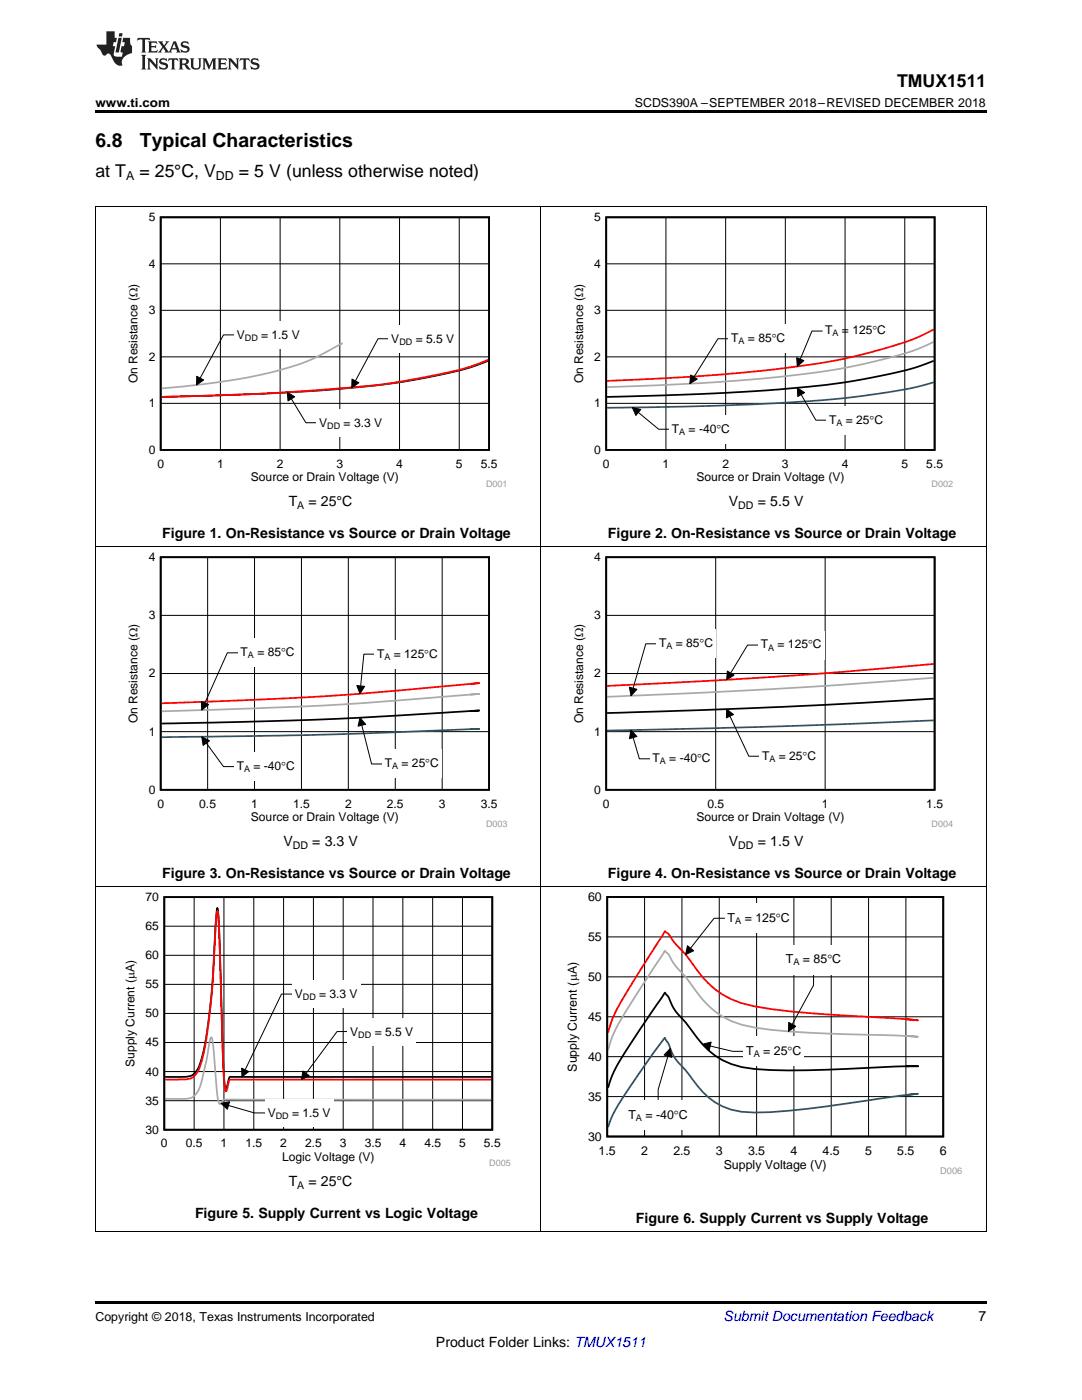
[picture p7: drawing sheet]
<svg xmlns="http://www.w3.org/2000/svg" width="216mm" height="279mm" viewBox="0 0 216 279" stroke-linecap="round" stroke-linejoin="round" font-family="sans-serif">
<path d="M19 259.7h177.8v.5h-177.8z" fill="#000"/>
<path d="M19.1 176.9v68.9M107.9 176.9v68.9M196.8 176.9v68.9M19 245.7h177.8" fill="none" stroke="#000" stroke-width=".2"/>
<path d="M112.7 178h79.3v56.4h-79.3z" fill-rule="evenodd" fill="#fff"/>
<path d="M121.2 179h67v47.8h-67zM180.8 212.8h2.4h-2.4a459.2 459.2 0 0 1-27.1 .7 20.3 20.3 0 0 1-9.6-1.9 19.8 19.8 0 0 1-6.6-6.6l-.7-1a12.7 12.7 0 0 1-3.5-5.2l-.6-.7-4.2 6.1a63.4 63.4 0 0 0-6.5 10.9l-.7 2" fill="none" stroke="#000" stroke-width=".36"/>
<g fill="none" stroke="#000" stroke-width=".2">
<path d="M128.6 179v47.8M136.1 179v47.8M143.5 179v47.8M151 179v47.8M158.4 179v47.8M165.9 179v47.8M173.3 179v47.8M180.8 179v47.8M121.2 195h67M121.2 187h67M137.2 188.7l1.2 1-1.6 .8zM144.7 183.3h-2.2l-4.7 5.9"/>
<path d="M121.2 218.8h67M121.2 210.9h67M121.2 202.9h67"/>
</g>
<path d="M180.8 203.4l2.4 .2-2.4-.2a480.2 480.2 0 0 1-27.1-2 22.1 22.1 0 0 1-9.6-2.9 23.2 23.2 0 0 1-6.6-7l-.7-1a22.9 22.9 0 0 1-3.5-4.2l-.6-.4-4.2 6.5a67.5 67.5 0 0 0-6.5 11.6l-.7 2.1" fill="none" stroke="#f00" stroke-width=".36"/>
<path d="M180.8 206.7l2.4 .2-2.4-.2a458.1 458.1 0 0 1-27.1-1.2 21.7 21.7 0 0 1-9.6-2.6 22.3 22.3 0 0 1-6.6-7l-.7-.9a15.9 15.9 0 0 1-3.5-4.7l-.6-.6-4.2 6.4a84.8 84.8 0 0 0-6.3 10.7l-.9 2.8" fill="none" stroke="#aaa" stroke-width=".36"/>
<path d="M180.8 218.5l2.4-.2a274.6 274.6 0 0 0-18.1 2.5 116.5 116.5 0 0 1-14.5 1.2 13.5 13.5 0 0 1-12.3-6.4l-1.5-2a11.6 11.6 0 0 1-3.5-5.5l-.6-1a163.5 163.5 0 0 0-10.2 14.9l-1.2 2.9" fill="none" stroke="#295c75" stroke-width=".36"/>
<path d="M137.2 188.7l1.2 1-1.6 .8z" fill="#000"/>
<path d="M144.7 180.3h13.4v5.9h-13.4z" fill-rule="evenodd" fill="#fff"/>
<path d="M140.2 208.4l1.7-.4-.4 1.5z" fill="#000"/>
<path d="M140.2 208.4l1.7-.4-.4 1.5zM141.7 208.8l4.5 1h2.2" fill="none" stroke="#000" stroke-width=".2"/>
<path d="M148.4 206.9h12.1v5.9h-12.1z" fill-rule="evenodd" fill="#fff"/>
<path d="M157.4 204l1.4 .8-1.5 1z" fill="#000"/>
<path d="M162.3 194.4v2.2l-4.2 7.8M157.4 204l1.4 .8-1.5 1z" fill="none" stroke="#000" stroke-width=".2"/>
<path d="M156.3 188.6h12.1v5.8h-12.1z" fill-rule="evenodd" fill="#fff"/>
<path d="M133.7 209.2l.4 1.8-1.6-.5z" fill="#000"/>
<path d="M133.3 210.8l-2 6.6v2.2M133.7 209.2l.4 1.8-1.6-.5z" fill="none" stroke="#000" stroke-width=".2"/>
<g fill="#fff">
<path d="M124.9 219.6h12.9v5.9h-12.9z" fill-rule="evenodd"/>
<path d="M24.5 177.6h78v55.8h-78z" fill-rule="evenodd"/>
</g>
<path d="M32.8 179h65.4v46.5h-65.4zM33 214.9h4a2.69 2.69 0 0 0 2.7-2 43.5 43.5 0 0 0 2.1-11.1 197.1 197.1 0 0 0 1.2-17.2l.4-3.4a155.9 155.9 0 0 1 .7 16l.5 15.4a15.3 15.3 0 0 0 .4 4.7l.3-.4 .6-2h52.2" fill="none" stroke="#000" stroke-width=".35"/>
<g fill="none" stroke="#000" stroke-width=".2">
<path d="M38.7 179v46.5M44.7 179v46.5M50.6 179v46.5M56.6 179v46.5M62.5 179v46.5M68.5 179v46.5M74.4 179v46.5M80.4 179v46.5M86.3 179v46.5M92.3 179v46.5M32.8 196.5h65.4M32.8 190.7h65.4"/>
<path d="M32.8 184.8h65.4M58.3 198.4h-2.1l-7.3 15.1M32.8 219.7h65.4M32.8 213.9h65.4M32.8 208.1h65.4M32.8 202.3h65.4M48.2 213.2l1.4 .7-1.3 1z"/>
</g>
<path d="M98.1 215.5h-52.2l-.6 2-.3 .3a15.2 15.2 0 0 1-.4-4.6l-.7-23.6a42.9 42.9 0 0 0-.5-7.8l-.4 3.4a163.2 163.2 0 0 1-2.2 24.5l-.4 1.5a5.8 5.8 0 0 1-2 3.9l-1.2 .3-4.2 .1" fill="none" stroke="#f00" stroke-width=".35"/>
<path d="M33 219.3h4.1a2.77 2.77 0 0 0 2.7-2.2 78.3 78.3 0 0 0 2.1-9.7l.3-.4a57.6 57.6 0 0 1 .9 9.1l.3 2.5a1.71 1.71 0 0 0 .6 1.7l.7-.9 53.4 .1" fill="none" stroke="#aaa" stroke-width=".35"/>
<path d="M48.2 213.2l1.4 .7-1.3 1z" fill="#000"/>
<path d="M58.3 195.7h13.6v5.4h-13.6z" fill-rule="evenodd" fill="#fff"/>
<path d="M60.4 213.7l1.3 1-1.5 .8z" fill="#000"/>
<path d="M60.4 213.7l1.3 1-1.5 .8zM69.4 205.9h-2.1l-6.2 8.3" fill="none" stroke="#000" stroke-width=".2"/>
<path d="M69.4 203.1h13.6v5.5h-13.6z" fill-rule="evenodd" fill="#fff"/>
<path d="M44.1 220.2l1.7-.3-.4 1.5z" fill="#000"/>
<path d="M44.1 220.2l1.7-.3-.4 1.5zM45.6 220.6l5.2 1.5h2.1" fill="none" stroke="#000" stroke-width=".2"/>
<path d="M52.9 219.4h13.6v5.4h-13.6z" fill-rule="evenodd" fill="#fff"/>
<path d="M19.1 109v67.9M107.9 109v67.9M196.8 109v67.9M19 176.9h177.8" fill="none" stroke="#000" stroke-width=".2"/>
<path d="M25.1 109.7h76.8v55.9h-76.8z" fill-rule="evenodd" fill="#fff"/>
<path d="M32.1 111.2h65.5v46.4h-65.5zM93.8 141.9l1.8-.1-1.8 .1a1037.7 1037.7 0 0 1-61.6 2.5" fill="none" stroke="#000" stroke-width=".35"/>
<path d="M41.4 111.2v46.4M50.8 111.2v46.4M60.2 111.2v46.4M69.5 111.2v46.4M78.9 111.2v46.4M88.2 111.2v46.4M32.1 134.4h65.5M32.1 122.8h65.5M32.1 146h65.5M71.8 143.2l1.2 1.4-1.5 .3zM72.2 144.7l1.9 7.8h2.2" fill="none" stroke="#000" stroke-width=".2"/>
<path d="M93.8 136.5l1.8-.2-.8 .1a771.4 771.4 0 0 1-62.6 4" fill="none" stroke="#f00" stroke-width=".35"/>
<path d="M93.8 138.6l1.8-.1h-.8a834.7 834.7 0 0 1-62.6 3.5" fill="none" stroke="#aaa" stroke-width=".35"/>
<path d="M93.8 145.5h1.8l-34 1.2-29.4 .4" fill="none" stroke="#295c75" stroke-width=".35"/>
<path d="M71.8 143.2l1.2 1.4-1.5 .3z" fill="#000"/>
<path d="M76.3 149.6h11.8v5.7h-11.8z" fill-rule="evenodd" fill="#fff"/>
<path d="M71.2 136.8l1.6 .2-1 1.5z" fill="#000"/>
<path d="M71.2 136.8l1.6 .2-1 1.5zM74.7 130.5h-2.1l-.6 6.4" fill="none" stroke="#000" stroke-width=".2"/>
<path d="M74.7 127.7h13.2v5.7h-13.2z" fill-rule="evenodd" fill="#fff"/>
<path d="M40.2 140l1.4 .6-1.3 1.1z" fill="#000"/>
<path d="M40.2 140l1.4 .6-1.3 1.1zM47.5 130.3h-2.1l-4.5 10" fill="none" stroke="#000" stroke-width=".2"/>
<path d="M47.5 127.4h11.8v5.7h-11.8z" fill-rule="evenodd" fill="#fff"/>
<path d="M40.3 147l1.5 .8-1.3 1z" fill="#000"/>
<path d="M40.3 147l1.5 .8-1.3 1zM41.2 148.3l3.4 4.7h2.1" fill="none" stroke="#000" stroke-width=".2"/>
<g fill="#fff">
<path d="M46.7 150.1h12.7v5.7h-12.7z" fill-rule="evenodd"/>
<path d="M114 109.7h76.8v55.9h-76.8z" fill-rule="evenodd"/>
</g>
<path d="M121 111.2h65.5v46.4h-65.5zM186.3 139.4l-30.4 1.7-34.8 1.2" fill="none" stroke="#000" stroke-width=".35"/>
<path d="M142.8 111.2v46.4M164.6 111.2v46.4M121 134.4h65.5M121 122.8h65.5M121 146h65.5M125.9 145.7l1.2 1.3-1.5 .4zM126.3 147.2l1.3 4.2h2.1" fill="none" stroke="#000" stroke-width=".2"/>
<path d="M186.3 132.5l-1.1 .1a1233.2 1233.2 0 0 1-64.1 4.3" fill="none" stroke="#f00" stroke-width=".35"/>
<path d="M186.3 135.3l-2.8 .2a1419.1 1419.1 0 0 1-62.4 3.6" fill="none" stroke="#aaa" stroke-width=".35"/>
<path d="M186.3 143.8l-34.8 1.3-30.4 .7" fill="none" stroke="#295c75" stroke-width=".35"/>
<path d="M125.9 145.7l1.2 1.3-1.5 .4z" fill="#000"/>
<path d="M129.7 148.6h12.6v5.7h-12.6z" fill-rule="evenodd" fill="#fff"/>
<path d="M145 141.5l1.4 1.1-1.5 .7z" fill="#000"/>
<path d="M145 141.5l1.4 1.1-1.5 .7zM145.7 142.9l3.7 8h2.1" fill="none" stroke="#000" stroke-width=".2"/>
<path d="M151.5 148.1h11.9v5.7h-11.9z" fill-rule="evenodd" fill="#fff"/>
<path d="M145.1 133.9l1.4 .8-1.5 1z" fill="#000"/>
<path d="M145.1 133.9l1.4 .8-1.5 1zM151.3 128.7h-2.1l-3.4 5.6" fill="none" stroke="#000" stroke-width=".2"/>
<path d="M151.3 125.9h13.2v5.7h-13.2z" fill-rule="evenodd" fill="#fff"/>
<path d="M125.6 137.1l1.5 .5-1.2 1.3z" fill="#000"/>
<path d="M125.6 137.1l1.5 .5-1.2 1.3zM131 128.5h-2.1l-2.6 8.9" fill="none" stroke="#000" stroke-width=".2"/>
<path d="M131 125.6h11.8v5.7h-11.8z" fill-rule="evenodd" fill="#fff"/>
<path d="M19.1 41.2v67.9M107.9 41.2v67.9M196.8 41.2v67.9M19 109h177.8" fill="none" stroke="#000" stroke-width=".2"/>
<path d="M25.1 41.9h76.8v55.8h-76.8z" fill-rule="evenodd" fill="#fff"/>
<path d="M32.1 43.4h65.5v46.4h-65.5zM97.4 72a54.8 54.8 0 0 1-12.6 3.4 231.8 231.8 0 0 1-30.1 3.1l-22.5 .7" fill="none" stroke="#000" stroke-width=".35"/>
<path d="M32.1 52.7h65.5M44 43.4v46.4M55.9 43.4v46.4M67.8 43.4v46.4M79.7 43.4v46.4M91.6 43.4v46.4M32.1 71.2h65.5M32.1 61.9h65.5M70.2 75.7l1.4 .7-1.4 1zM77.5 67.6h-2.1l-4.5 8.4M32.1 80.5h65.5" fill="none" stroke="#000" stroke-width=".2"/>
<path d="M97.4 71.8l-1.5 .6a86.8 86.8 0 0 1-16.2 3.8 334.8 334.8 0 0 1-32.3 2.6l-15.2 .4" fill="none" stroke="#f00" stroke-width=".35"/>
<path d="M67.8 68.8l.4-.3a50.4 50.4 0 0 1-18.9 6.8l-8.9 1.4-8.2 .8" fill="none" stroke="#aaa" stroke-width=".35"/>
<path d="M70.2 75.7l1.4 .7-1.4 1z" fill="#000"/>
<path d="M77.5 64.9h13.7v5.4h-13.7z" fill-rule="evenodd" fill="#fff"/>
<path d="M57.3 78.3l1.5 .9-1.3 .8z" fill="#000"/>
<path d="M57.3 78.3l1.5 .9-1.3 .8zM58.1 79.6l2.9 4.8h2.2" fill="none" stroke="#000" stroke-width=".2"/>
<path d="M63.2 81.6h13.6v5.5h-13.6z" fill-rule="evenodd" fill="#fff"/>
<path d="M39.3 75.1l1.3 .7-1.4 1z" fill="#000"/>
<path d="M39.3 75.1l1.3 .7-1.4 1zM46.7 66.8h-2.1l-4.7 8.7" fill="none" stroke="#000" stroke-width=".2"/>
<g fill="#fff">
<path d="M46.7 64.1h13.7v5.5h-13.7z" fill-rule="evenodd"/>
<path d="M114 41.9h76.8v55.8h-76.8z" fill-rule="evenodd"/>
</g>
<path d="M121 43.4h65.5v46.4h-65.5zM186.3 72a54.8 54.8 0 0 1-12.6 3.4 231.8 231.8 0 0 1-30.1 3.1l-22.5 .7" fill="none" stroke="#000" stroke-width=".35"/>
<path d="M121 52.7h65.5M132.9 43.4v46.4M144.8 43.4v46.4M156.7 43.4v46.4M168.6 43.4v46.4M180.5 43.4v46.4M121 71.2h65.5M121 61.9h65.5M121 80.5h65.5M126.2 81.3l1.7 .4-1 1.2zM127.4 82.3l4 3.4h2.2" fill="none" stroke="#000" stroke-width=".2"/>
<path d="M186.3 65.8l-1 .5a68.1 68.1 0 0 1-15.5 5 228.8 228.8 0 0 1-32.2 3.9l-16.5 .8" fill="none" stroke="#f00" stroke-width=".35"/>
<path d="M186.3 68.2l-1 .5a68.9 68.9 0 0 1-15.5 4.5 272 272 0 0 1-36.9 3.6l-11.8 .5" fill="none" stroke="#aaa" stroke-width=".35"/>
<path d="M186.3 76.3a123.3 123.3 0 0 1-24.8 3.8l-19.1 .9-21.3 .4" fill="none" stroke="#295c75" stroke-width=".35"/>
<path d="M126.2 81.3l1.7 .4-1 1.2z" fill="#000"/>
<path d="M133.6 82.8h12.6v5.7h-12.6z" fill-rule="evenodd" fill="#fff"/>
<path d="M159.1 77.4l1.4 1-1.3 .7z" fill="#000"/>
<path d="M159.1 77.4l1.4 1-1.3 .7zM159.9 78.7l2.9 5.2h2.1" fill="none" stroke="#000" stroke-width=".2"/>
<path d="M164.9 81h11.9v5.7h-11.9z" fill-rule="evenodd" fill="#fff"/>
<path d="M137.8 74.8l1.3 .9-1.5 .9z" fill="#000"/>
<path d="M137.8 74.8l1.3 .9-1.5 .9zM145.4 67.6h-2.1l-4.8 7.6" fill="none" stroke="#000" stroke-width=".2"/>
<path d="M145.4 64.7h11.8v5.8h-11.8z" fill-rule="evenodd" fill="#fff"/>
<path d="M159 71.4l1.4 .6-1.3 1.1z" fill="#000"/>
<path d="M19 41.2h177.8M159 71.4l1.4 .6-1.3 1.1zM164.1 66.1h-2.1l-2.3 5.6" fill="none" stroke="#000" stroke-width=".2"/>
<path d="M19 22h177.8v.5h-177.8z" fill="#000"/>
<g fill="#231f20">
<path d="M27.5 7.6l-.1 .5 .4-.2h.6v.1v2.1l-.2 .4h1l-.3-.4v-2.1l.1-.1h.5l.5 .2-.2-.5zM29.5 8.3l.2 .3v1.5l-.2 .4h1.8l.2-.6a1.04 1.04 0 0 1-1.3 .2v-.7h.6l.3 .2v-.6l-.3 .2h-.6v-.6l.8-.1 .4 .3-.2-.5zM31.5 8.3l.9 1.1-.9 1.1h.8l-.2-.2 .5-.7 .4 .7-.2 .2h1.5l-.1-.2 .1-.4h.9l.1 .4-.2 .2h1l-.3-.3-.7-1.9h-.5l-.9 2-.8-1 .9-1h-.8l.1 .3-.3 .5-.4-.6 .2-.2zM34.7 8.6l.4 1h-.7zM36.3 8.4a.63 .63 0 0 0-.2 .7 .63 .63 0 0 0 .6 .4l.6 .2 .1 .2a.75 .75 0 0 1-.7 .4 .75 .75 0 0 1-.6-.5l.1 .7 .1-.1a1.11 1.11 0 0 0 1.5-.6 1.13 1.13 0 0 0-1.2-.8l-.1-.4a1.04 1.04 0 0 1 1.2 .2l-.2-.5-.1 .1-.5-.2zM28.2 10.9l.2 .4v2.2l-.2 .4h1l-.3-.4v-2.2l.3-.4zM29.3 11.6l.3 .4v1.5l-.3 .4h.8l-.2-.4v-1.3l1.5 1.7v-1.9l.2-.4h-.7l.2 .4v.9l-1.1-1.3zM32 11.8a.62 .62 0 0 0-.2 .7 .62 .62 0 0 0 .6 .4l.6 .1 .1 .3a.76 .76 0 0 1-.7 .3 .76 .76 0 0 1-.6-.4l.1 .7 .1-.1a1.11 1.11 0 0 0 1.5-.6 1.13 1.13 0 0 0-1.2-.8l-.1-.4a1.04 1.04 0 0 1 1.2 .2l-.2-.6-.1 .1-.5-.1zM33.7 11.6l-.2 .6a.61 .61 0 0 1 .8-.3v1.6l-.2 .4h.9l-.2-.4v-1.6a.63 .63 0 0 1 .8 .3l-.2-.6zM35.6 11.6l.3 .4v1.5l-.3 .4h1l-.2-.2v-.8l.5 .2a.76 .76 0 0 0 1.2 .7l-1-1a.58 .58 0 0 0 .6-.5 .58 .58 0 0 0-.5-.6zM36.4 11.9h.1a.45 .45 0 0 1 .5 .1 .45 .45 0 0 1 .1 .5l-.7 .2zM37.9 11.6l.2 .2a2.17 2.17 0 0 0 .3 1.9 .99 .99 0 0 0 1.6-.6v-1.1l.2-.4h-.7l.2 .2a1.92 1.92 0 0 1-.2 1.8 .6 .6 0 0 1-.9-.5v-1.1l.2-.4zM40.4 11.6l.2 .4v1.5l-.2 .4h.7l-.2-.4v-1.4l.8 1.8 .8-1.8v1.4l-.2 .4h.9l-.2-.4v-1.5l.2-.4h-.8l-.6 1.5-.6-1.5zM43.4 11.6l.2 .4v1.5l-.2 .4h1.8l.2-.6a1.04 1.04 0 0 1-1.3 .1v-.6h.5l.4 .2v-.6l-.4 .2h-.5v-.7h.8l.3 .3-.1-.6zM45.5 11.6l.2 .4v1.5l-.2 .4h.7l-.2-.4v-1.3l1.5 1.7v-1.9l.2-.4h-.7l.2 .4v.9l-1.1-1.3zM47.9 11.6l-.1 .6a.61 .61 0 0 1 .8-.3v1.6l-.3 .4h1l-.3-.4 .1-1.6a.63 .63 0 0 1 .7 .3l-.1-.6zM50.2 11.8a.62 .62 0 0 0-.2 .7 .62 .62 0 0 0 .6 .4l.6 .1 .2 .3a.76 .76 0 0 1-.8 .3 .76 .76 0 0 1-.6-.4l.1 .7 .2-.1a1.11 1.11 0 0 0 1.5-.6 1.13 1.13 0 0 0-1.3-.8l-.1-.4a1.04 1.04 0 0 1 1.2 .2l-.1-.6-.2 .1-.5-.1z"/>
<path d="M21.2 6.3v2.6h-1.9l.1 .4 .7 .9a.91 .91 0 0 0 1 .8 .56 .56 0 0 1 .5-.3 .56 .56 0 0 1 .5 .3l.4 .8a1.53 1.53 0 0 0 1.9 1.2 1.54 1.54 0 0 1 1-2.1l.9-.3v-1.4a1.52 1.52 0 0 1-.3-1.6h-1.4l-.2 .8h.5l-.2 .8h-.4l-.2 1v.2l.4 .1-.2 .8a1.93 1.93 0 0 1-1.6-.3l.3-1.8h-.5l.2-.8h.4l.2-.8h-.4v-1.3zM23.6 7.6l-.6 2.9h.7l.6-2.9zM23.8 6.6l-.1 .7h.6l.2-.7z"/>
</g>
<g font-size="3.9">
<text x="19" y="29.3">6.8</text>
<text x="27.9" y="29.3">Typical Characteristics</text>
</g>
<g font-size="3.5">
<text x="179" y="17.3">TMUX1511</text>
<text x="19" y="35.2">at T</text>
<text x="27.8" y="35.2">= 25°C, V</text>
<text x="47.7" y="35.2">= 5 V (unless otherwise noted)</text>
</g>
<g font-size="2.8">
<text x="57.6" y="101">T</text>
<text x="61.6" y="101">= 25°C</text>
<text x="145.5" y="101">V</text>
<text x="151.2" y="101">= 5.5 V</text>
<text x="32.4" y="107.3">Figure 1. On-Resistance vs Source or Drain Voltage</text>
<text x="121.3" y="107.3">Figure 2. On-Resistance vs Source or Drain Voltage</text>
<text x="56.6" y="168.8">V</text>
<text x="62.3" y="168.8">= 3.3 V</text>
<text x="145.5" y="168.8">V</text>
<text x="151.2" y="168.8">= 1.5 V</text>
<text x="32.4" y="175.2">Figure 3. On-Resistance vs Source or Drain Voltage</text>
<text x="121.3" y="175.2">Figure 4. On-Resistance vs Source or Drain Voltage</text>
<text x="57.6" y="236.6">T</text>
<text x="61.6" y="236.6">= 25°C</text>
<text x="38.9" y="243">Figure 5. Supply Current vs Logic Voltage</text>
<text x="126.9" y="244">Figure 6. Supply Current vs Supply Voltage</text>
<text x="195.3" y="263.6">7</text>
<text x="87" y="268.9">Product Folder Links: TMUX1511</text>
</g>
<text font-size="2.8" fill="#0000c8" x="144.4" y="263.6">Submit Documentation Feedback</text>
<g font-size="2.5">
<text x="19" y="21.4">www.ti.com</text>
<text x="126.7" y="21.4">SCDS390A –SEPTEMBER 2018–REVISED DECEMBER 2018</text>
<text x="25.2" y="35.9">A</text>
<text x="43.1" y="35.9">DD</text>
<text x="117.3" y="179.8">60</text>
<text x="145.2" y="184">T</text>
<text x="148.6" y="184">= 125qC</text>
<text x="117.3" y="187.8">55</text>
<text x="117.3" y="195.8">50</text>
<text x="156.8" y="192.2">T</text>
<text x="160.2" y="192.2">= 85q</text>
<text x="166.1" y="192.2">C</text>
<text x="117.3" y="203.7">45</text>
<text x="115.1" y="213.9" transform="rotate(-90 115.1 213.9)">Supply Current (PA)</text>
<text x="117.3" y="211.7">40</text>
<text x="148.9" y="210.5">T</text>
<text x="152.3" y="210.5">= 25qC</text>
<text x="117.3" y="219.7">35</text>
<text x="117.3" y="227.6">30</text>
<text x="125.4" y="223.3">T</text>
<text x="128.8" y="223.3">= -40qC</text>
<text x="119.5" y="230.5">1.5</text>
<text x="127.9" y="230.5">2</text>
<text x="134.4" y="230.5">2.5</text>
<text x="142.8" y="230.5">3</text>
<text x="144.4" y="233.3">Supply Voltage (V)</text>
<text x="149.3" y="230.5">3.5</text>
<text x="157.7" y="230.5">4</text>
<text x="164.1" y="230.5">4.5</text>
<text x="172.6" y="230.5">5</text>
<text x="179.1" y="230.5">5.5</text>
<text x="187.5" y="230.5">6</text>
<text x="19" y="263.6">Copyright © 2018, Texas Instruments Incorporated</text>
</g>
<g font-size="2.4">
<text x="29.7" y="44.2">5</text>
<text x="118.6" y="44.2">5</text>
<text x="29.7" y="53.4">4</text>
<text x="118.6" y="53.4">4</text>
<text x="29.7" y="62.7">3</text>
<text x="118.6" y="62.7">3</text>
<text x="47.2" y="67.7">V</text>
<text x="52.1" y="67.7">= 1.5 V</text>
<text x="78.1" y="68.4">V</text>
<text x="83" y="68.4">= 5.5 V</text>
<text x="145.9" y="68.3">T</text>
<text x="149.2" y="68.3">= 85qC</text>
<text x="164.7" y="66.8">T</text>
<text x="168" y="66.8">= 125qC</text>
<text x="27.4" y="76.5" transform="rotate(-90 27.4 76.5)">On Resistance (:)</text>
<text x="29.7" y="72">2</text>
<text x="116.3" y="76.5" transform="rotate(-90 116.3 76.5)">On Resistance (:)</text>
<text x="118.6" y="72">2</text>
<text x="29.7" y="81.3">1</text>
<text x="118.6" y="81.3">1</text>
<text x="63.7" y="85.2">V</text>
<text x="68.6" y="85.2">= 3.3 V</text>
<text x="134.1" y="86.3">T</text>
<text x="137.4" y="86.3">= -40qC</text>
<text x="165.4" y="84.5">T</text>
<text x="168.8" y="84.5">= 25qC</text>
<text x="29.7" y="90.6">0</text>
<text x="31.4" y="93.3">0</text>
<text x="43.3" y="93.3">1</text>
<text x="55.2" y="93.3">2</text>
<text x="67.1" y="93.3">3</text>
<text x="79.1" y="93.3">4</text>
<text x="91" y="93.3">5</text>
<text x="95.9" y="93.3">5.5</text>
<text x="118.6" y="90.6">0</text>
<text x="120.3" y="93.3">0</text>
<text x="132.2" y="93.3">1</text>
<text x="144.1" y="93.3">2</text>
<text x="156" y="93.3">3</text>
<text x="168" y="93.3">4</text>
<text x="179.9" y="93.3">5</text>
<text x="184.8" y="93.3">5.5</text>
<text x="50.1" y="96.1">Source or Drain Voltage (V)</text>
<text x="139" y="96.1">Source or Drain Voltage (V)</text>
<text x="29.7" y="112">4</text>
<text x="118.6" y="112">4</text>
<text x="29.7" y="123.6">3</text>
<text x="118.6" y="123.6">3</text>
<text x="48" y="131">T</text>
<text x="51.3" y="131">= 85qC</text>
<text x="75.3" y="131.2">T</text>
<text x="78.6" y="131.2">= 125qC</text>
<text x="131.5" y="129.2">T</text>
<text x="134.8" y="129.2">= 85qC</text>
<text x="151.8" y="129.4">T</text>
<text x="155.2" y="129.4">= 125qC</text>
<text x="29.7" y="135.2">2</text>
<text x="118.6" y="135.2">2</text>
<text x="27.4" y="144.4" transform="rotate(-90 27.4 144.4)">On Resistance (:)</text>
<text x="29.7" y="146.8">1</text>
<text x="116.3" y="144.4" transform="rotate(-90 116.3 144.4)">On Resistance (:)</text>
<text x="118.6" y="146.8">1</text>
<text x="47.2" y="153.7">T</text>
<text x="50.6" y="153.7">= -40qC</text>
<text x="76.8" y="153.2">T</text>
<text x="80.1" y="153.2">= 25qC</text>
<text x="130.2" y="152.1">T</text>
<text x="133.6" y="152.1">= -40qC</text>
<text x="152.1" y="151.6">T</text>
<text x="155.4" y="151.6">= 25qC</text>
<text x="29.7" y="158.4">0</text>
<text x="31.4" y="161.2">0</text>
<text x="39.8" y="161.2">0.5</text>
<text x="50.1" y="161.2">1</text>
<text x="58.5" y="161.2">1.5</text>
<text x="68.8" y="161.2">2</text>
<text x="77.2" y="161.2">2.5</text>
<text x="87.6" y="161.2">3</text>
<text x="95.9" y="161.2">3.5</text>
<text x="118.6" y="158.4">0</text>
<text x="120.3" y="161.2">0</text>
<text x="141.1" y="161.2">0.5</text>
<text x="164" y="161.2">1</text>
<text x="184.8" y="161.2">1.5</text>
<text x="50.1" y="163.9">Source or Drain Voltage (V)</text>
<text x="139" y="163.9">Source or Drain Voltage (V)</text>
<text x="29.1" y="179.8">70</text>
<text x="29.1" y="185.6">65</text>
<text x="29.1" y="191.4">60</text>
<text x="29.1" y="197.2">55</text>
<text x="29.1" y="203">50</text>
<text x="58.8" y="199.2">V</text>
<text x="63.7" y="199.2">= 3.3 V</text>
<text x="29.1" y="208.8">45</text>
<text x="69.9" y="206.7">V</text>
<text x="74.8" y="206.7">= 5.5 V</text>
<text x="26.8" y="212.9" transform="rotate(-90 26.8 212.9)">Supply Current (PA)</text>
<text x="29.1" y="214.6">40</text>
<text x="29.1" y="220.5">35</text>
<text x="29.1" y="226.3">30</text>
<text x="53.4" y="222.9">V</text>
<text x="58.3" y="222.9">= 1.5 V</text>
<text x="32.1" y="229">0</text>
<text x="37.1" y="229">0.5</text>
<text x="44" y="229">1</text>
<text x="49" y="229">1.5</text>
<text x="55.9" y="229">2</text>
<text x="56.3" y="231.8">Logic Voltage (V)</text>
<text x="60.9" y="229">2.5</text>
<text x="67.8" y="229">3</text>
<text x="72.8" y="229">3.5</text>
<text x="79.7" y="229">4</text>
<text x="84.7" y="229">4.5</text>
<text x="91.6" y="229">5</text>
<text x="96.6" y="229">5.5</text>
</g>
<g font-size="2.1">
<text x="59.3" y="101.5">A</text>
<text x="147.3" y="101.5">DD</text>
<text x="58.4" y="169.4">DD</text>
<text x="147.3" y="169.4">DD</text>
<text x="59.3" y="237.2">A</text>
</g>
<g font-size="1.8">
<text x="48.8" y="68.1">DD</text>
<text x="79.7" y="68.8">DD</text>
<text x="147.4" y="68.7">A</text>
<text x="166.1" y="67.2">A</text>
<text x="65.3" y="85.6">DD</text>
<text x="135.5" y="86.8">A</text>
<text x="166.9" y="84.9">A</text>
<text x="49.5" y="131.4">A</text>
<text x="76.7" y="131.6">A</text>
<text x="133" y="129.6">A</text>
<text x="153.3" y="129.8">A</text>
<text x="48.7" y="154.1">A</text>
<text x="78.3" y="153.6">A</text>
<text x="131.7" y="152.5">A</text>
<text x="153.5" y="152">A</text>
<text x="146.7" y="184.4">A</text>
<text x="158.3" y="192.6">A</text>
<text x="60.4" y="199.6">DD</text>
<text x="71.5" y="207.1">DD</text>
<text x="150.4" y="210.9">A</text>
<text x="55" y="223.3">DD</text>
<text x="126.9" y="223.7">A</text>
</g>
<g font-size="1.8" fill="#999">
<text x="97" y="97.1">D001</text>
<text x="185.9" y="97.1">D002</text>
<text x="97" y="165">D003</text>
<text x="185.9" y="165">D004</text>
<text x="97.6" y="232.8">D005</text>
<text x="187.6" y="234.4">D006</text>
</g>
</svg>
